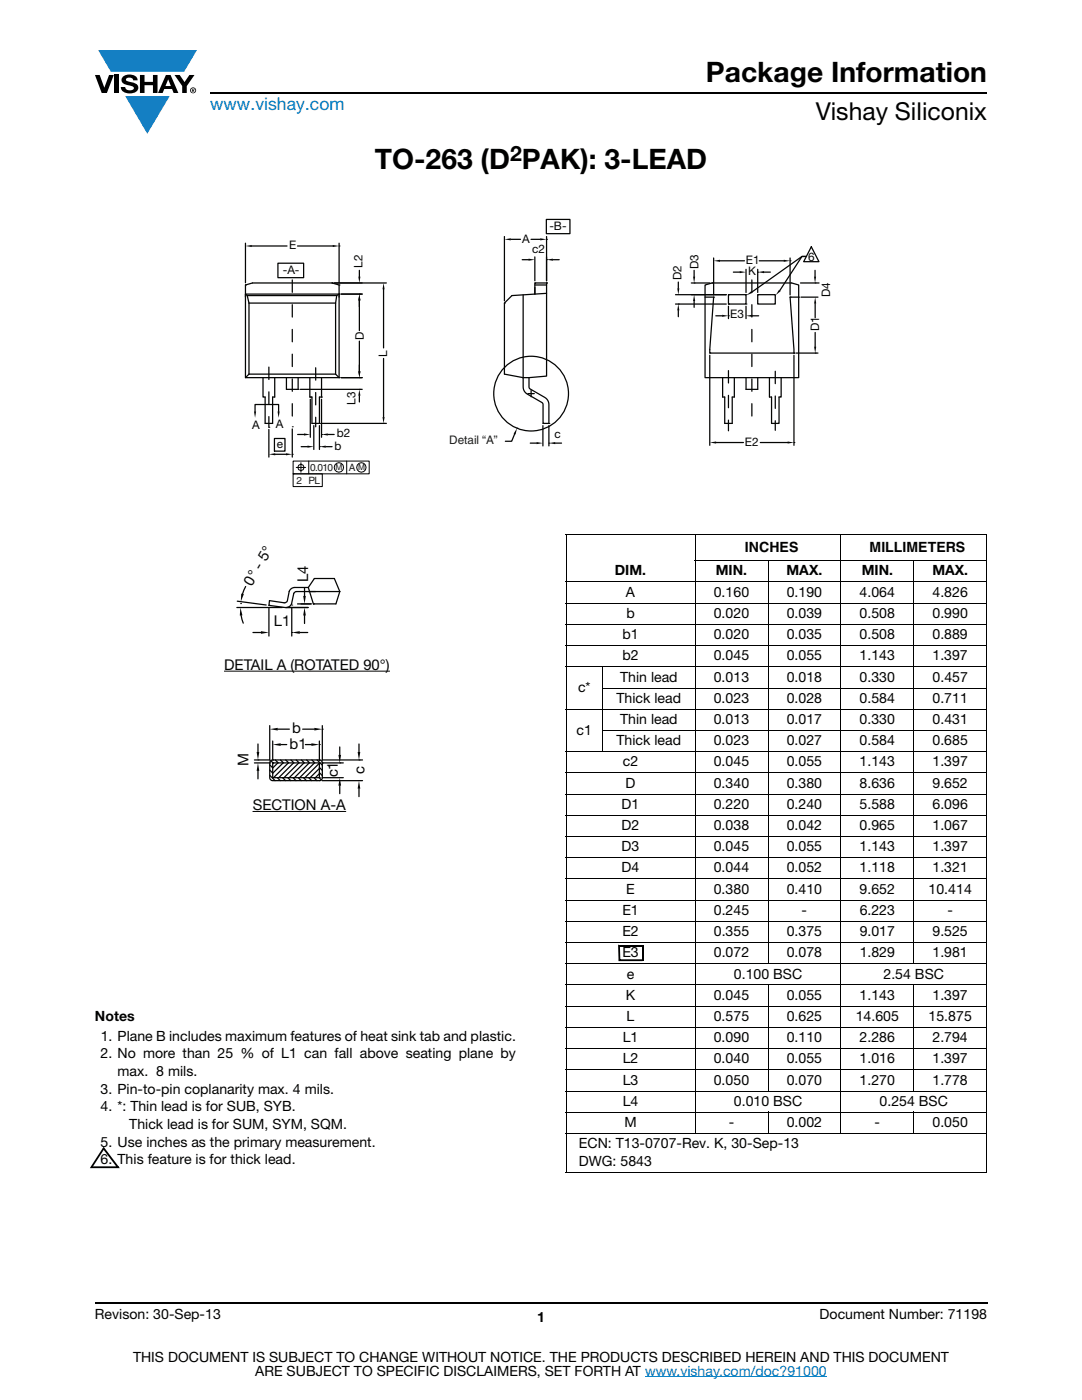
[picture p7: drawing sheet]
<svg xmlns="http://www.w3.org/2000/svg" width="216mm" height="279mm" viewBox="0 0 216 279" stroke-linecap="round" stroke-linejoin="round" font-family="sans-serif">
<g fill="#147fc3">
<path d="M19.6 10h19.7l-2.6 4.3h-1.1h-13.5z"/>
<path d="M25 19.2h8.9l-4.5 7.5z"/>
</g>
<g fill="#000">
<path d="M18.9 15h1l.9 2.5 1-2.5h.9l-1.4 3.6h-1zM22.9 15h.9v3.6h-.9zM24.6 15.3a2.1 2.1 0 0 1 2.8 .3l.1 .4h-.9a.79 .79 0 0 0-.7-.5 .79 .79 0 0 0-.8 .4l.3 .3 1 .2a1.08 1.08 0 0 1 1.2 1 1.08 1.08 0 0 1-1.1 1.2 1.73 1.73 0 0 1-2.4-1.2h.9a.96 .96 0 0 0 .8 .6 .96 .96 0 0 0 .9-.4 1.31 1.31 0 0 0-1.2-.6 1.03 1.03 0 0 1-1.1-.6 1.03 1.03 0 0 1 .2-1.1zM27.9 15h.9v1.3h1.7v-1.3h.9v3.6h-.9v-1.6h-1.7v1.6h-.9zM34.8 15h1.1l.9 1.4 1-1.4h1l-1.5 2.2v1.4h-.9v-1.4z"/>
<path d="M33.6 15.9l.5 1.3h-1.1zM33.1 15l-1.6 3.6h1l.3-.8h1.5l.3 .8h1l-1.6-3.6z"/>
<path d="M38.4 17.8h.2v.2h-.2zM38.3 17.7v.7h.1v-.3l.4 .3-.2-.3 .2-.2-.1-.2z"/>
<path d="M38.1 18a.46 .46 0 0 1 .9 0 .46 .46 0 0 1-.9 0zM37.9 18a.6 .6 0 0 0 1.2 0 .6 .6 0 0 0-1.2 0z"/>
</g>
<path d="M42 18.6h155M18.9 260h178.1" fill="none" stroke="#000" stroke-width=".36"/>
<path d="M128.7 274.8h36.3" fill="none" stroke="#007ec4" stroke-width=".2"/>
<path d="M48.9 43.7h117.3v56.5h-117.3z" fill="#fff"/>
<g fill="none" stroke="#040503" stroke-width=".25">
<path d="M49 58.7h18.7v16.7h-18.7zM49 58.7l.3 .3 .4 1.5M49.3 59h17.9M55.5 52.5h5.1v2.9h-5.1zM67.7 58.7l-.5 .3-.2 1.5M104.4 58.8v16.6M106.7 57.3v1.4v-2.2h2.4v18.6l-3.5 .3 .1 2.1 3.2 2 .5 .7 .1 4.3h-1.1l-.1-3.9-3.5-2.3-.4-.8v-2.1l-3.7-.7v-14.2l1.4-1.5 7-.5M106.7 56.9h2.4M109 43.8h4.7v2.8h-4.7zM142.1 56.5l-1.4 .4v18.5h18.7v-18.5l-1.4-.4M159.8 59.3h3.4M49.7 74.7l-.7 .7"/>
<path d="M49.7 60.5h17.3M49.7 74.7h17.3l.7 .7M49.7 60.5v14.2M57.2 77.7h2.3M67 60.5v14.2M148.9 77.7h2.3M158.9 70.5h4.3M162.7 60.6v2.8M162.7 66.4v2.8"/>
<circle cx="106" cy="78.6" r="7.5"/>
</g>
<g fill="#040503">
<path d="M162.7 59.3l.2 1.3h-.5z"/>
<path d="M162.4 69.2h.5l-.2 1.3z"/>
</g>
<path d="M159.4 59.3h.1M158.4 70.5h.1M162.7 70.5h.1" fill="none" stroke="#040503" stroke-width=".2"/>
<g fill="#040503">
<path d="M50.7 82.1h.4l-.2 1.3z"/>
<path d="M55.4 82.1h.4l-.2 1.3z"/>
</g>
<path d="M50.9 82.1v-1.4h4.7v1.4M53.6 85.7v5.5M54.9 90.7h2.2M58.3 85.6v5.6" fill="none" stroke="#040503" stroke-width=".25"/>
<g fill="#040503">
<path d="M53.6 90.7l1.3-.2v.4z"/>
<path d="M57.1 90.5l1.2 .2-1.2 .2z"/>
</g>
<path d="M61.9 79.7v7.6M64.2 79.7v7.6M54.8 87.5h2.1v2.5h-2.1zM59.4 86.7h1.3M65.4 86.7h1.3" fill="none" stroke="#040503" stroke-width=".25"/>
<path d="M53.7 85.3h.1M58.3 85.2h.1M58.3 90.7h.1" fill="none" stroke="#040503" stroke-width=".2"/>
<g fill="#040503">
<path d="M60.7 86.5l1.2 .2-1.2 .2z"/>
<path d="M64.2 86.7l1.2-.2v.4z"/>
</g>
<path d="M61.9 79.2h.1M64.2 79.2h.1M64.2 86.7h.1" fill="none" stroke="#040503" stroke-width=".2"/>
<path d="M60.1 89.1h1.3M62.6 84.9v4.8M63.7 84.9v4.8M65 89.1h1.3" fill="none" stroke="#040503" stroke-width=".25"/>
<g fill="#040503">
<path d="M61.4 88.9l1.2 .2-1.2 .3z"/>
<path d="M63.7 89.1l1.3-.2v.5z"/>
</g>
<path d="M62.6 84.5h.1M63.7 84.5h.1M63.7 89.1h.1" fill="none" stroke="#040503" stroke-width=".2"/>
<path d="M49 48.5v7.9M50.2 49.1h7.1M59.4 49.1h7M67.7 48.5v7.9" fill="none" stroke="#040503" stroke-width=".25"/>
<g fill="#040503">
<path d="M49 49.1l1.2-.2v.4z"/>
<path d="M66.4 48.9l1.3 .2-1.3 .2z"/>
</g>
<path d="M49 56.9h.1M67.7 56.9h.1M67.7 49.1h.1" fill="none" stroke="#040503" stroke-width=".2"/>
<path d="M100.7 47.2v12.8M101.9 47.8h2M106 47.8h1.8M109.1 47.2v8.8" fill="none" stroke="#040503" stroke-width=".25"/>
<g fill="#040503">
<path d="M100.7 47.8l1.2-.2v.4z"/>
<path d="M107.8 47.6l1.3 .2-1.3 .2z"/>
</g>
<path d="M109.1 56.5h.1M109.1 47.8h.1M100.7 60.5h.1" fill="none" stroke="#040503" stroke-width=".2"/>
<path d="M104.2 51.8h1.3M106.7 51.3v4.7M109.1 51.3v4.7M110.3 51.8h1.3" fill="none" stroke="#040503" stroke-width=".25"/>
<g fill="#040503">
<path d="M105.5 51.6l1.2 .2-1.2 .2z"/>
<path d="M109.1 51.8l1.2-.2v.4z"/>
</g>
<path d="M106.7 56.5h.1M109.1 56.5h.1M109.1 51.8h.1" fill="none" stroke="#040503" stroke-width=".2"/>
<path d="M105.8 88.4h1.3M108.3 84.9v4.1M109.5 84.9v4.1M110.8 88.4h1.2" fill="none" stroke="#040503" stroke-width=".25"/>
<g fill="#040503">
<path d="M107.1 88.2l1.2 .2-1.2 .2z"/>
<path d="M109.5 88.4l1.3-.2v.4z"/>
</g>
<path d="M108.3 84.5h.1M109.5 84.5h.1M109.5 88.4h.1" fill="none" stroke="#040503" stroke-width=".2"/>
<path d="M66.7 56.5h5.6M68.1 58.7h4.2M71.7 54v1.2M71.7 60v1.2" fill="none" stroke="#040503" stroke-width=".25"/>
<g fill="#040503">
<path d="M71.5 55.2h.4l-.2 1.3z"/>
<path d="M71.7 58.7l.2 1.3h-.4z"/>
</g>
<path d="M66.3 56.5h.1M67.7 58.7h.1M71.7 58.7h.1" fill="none" stroke="#040503" stroke-width=".2"/>
<path d="M68.1 58.7h4.2M71.7 60v6M68.1 75.4h4.2M71.7 68.1v6" fill="none" stroke="#040503" stroke-width=".25"/>
<g fill="#040503">
<path d="M71.7 58.7l.2 1.3h-.4z"/>
<path d="M71.5 74.1h.4l-.2 1.3z"/>
</g>
<path d="M67.7 58.7h.1M67.7 75.4h.1M71.7 75.4h.1" fill="none" stroke="#040503" stroke-width=".2"/>
<path d="M59.9 77.7h12.4M68.1 75.4h4.2M71.7 72.8v1.3M71.7 79v1.2" fill="none" stroke="#040503" stroke-width=".25"/>
<g fill="#040503">
<path d="M71.5 74.1h.4l-.2 1.3z"/>
<path d="M71.7 77.7l.2 1.3h-.4z"/>
</g>
<path d="M59.5 77.7h.1M67.7 75.4h.1M71.7 77.7h.1" fill="none" stroke="#040503" stroke-width=".2"/>
<path d="M66.7 56.5h10.4M76.5 57.7v11.7M76.5 71.5v11.7M64.2 84.5h12.9" fill="none" stroke="#040503" stroke-width=".25"/>
<g fill="#040503">
<path d="M76.5 56.5l.2 1.2h-.4z"/>
<path d="M76.3 83.2h.4l-.2 1.3z"/>
</g>
<path d="M66.3 56.5h.1M63.7 84.5h.1M76.5 84.5h.1" fill="none" stroke="#040503" stroke-width=".2"/>
<path d="M102.7 86.6l-.6 1.5h-1.3" fill="none" stroke="#040503" stroke-width=".25"/>
<path d="M103.2 85.5l-.3 1.2-.4-.1z" fill="#040503"/>
<g fill="none" stroke="#040503" stroke-width=".25">
<path d="M49 59.3v-2.4l1.4-.4h15.9l1.4 .4v2.4M140.7 59.3h1.7l-.8 11.2h16.8l-.7-11.2h1.7M142.1 56.5h15.9M142.4 51.5v7.4M143.7 52h4.9M151.5 52h4.9M157.7 51.5v7.4M54.8 75.4v3.8h-.4v5.3h-1.5v-5.3h-.4v-3.8M57.2 75.4v2.3M59.5 75.4v2.3M61.8 75.4v3.8h.4v5.3h1.5v-5.3h.5v-3.8M104.4 75.4h1.2"/>
<path d="M105.3 78.6h1.3M106 77.9v1.3M144.2 75.4v3.8h.4v5.3h1.5v-5.3h.4v-3.8M148.9 75.4v2.3M151.2 75.4v2.3M153.5 75.4v3.8h.5v5.3h1.4v-5.3h.5v-3.8"/>
</g>
<path d="M106 78.6h.1M103.2 85.5h.1" fill="none" stroke="#040503" stroke-width=".2"/>
<path d="M58.3 55.9v29.3M150 55.9v29.3M53.7 73.3v12M63 73.4v11.8M145.4 74v12M154.7 74.1v11.8" fill="none" stroke="#040503" stroke-width=".25" stroke-dasharray="2.5 2.5"/>
<g fill="#040503">
<path d="M142.4 52.1l1.3-.3v.5z"/>
<path d="M156.4 51.8l1.3 .3-1.3 .2z"/>
</g>
<path d="M142.4 59.3h.1M157.7 59.3h.1M157.7 52.1h.1" fill="none" stroke="#040503" stroke-width=".2"/>
<path d="M141.6 70.9v18M158.4 70.9v18M142.9 88.3h5.4M151.7 88.3h5.5" fill="none" stroke="#040503" stroke-width=".25"/>
<g fill="#040503">
<path d="M141.6 88.3l1.3-.2v.4z"/>
<path d="M157.2 88.1l1.2 .2-1.2 .2z"/>
</g>
<path d="M141.6 70.5h.1M158.4 70.5h.1M158.4 88.3h.1" fill="none" stroke="#040503" stroke-width=".2"/>
<path d="M145.4 58.8h3.5v1.9h-3.5zM146.3 54.3h1.3M148.9 53.7v4.7M151.2 53.7v4.7M151.2 58.8h3.5v1.9h-3.5zM152.5 54.3h1.2" fill="none" stroke="#040503" stroke-width=".25"/>
<g fill="#040503">
<path d="M147.6 54.1l1.3 .2-1.3 .2z"/>
<path d="M151.2 54.3l1.3-.2v.4z"/>
</g>
<path d="M148.9 58.8h.1M151.2 58.8h.1M151.2 54.3h.1" fill="none" stroke="#040503" stroke-width=".2"/>
<path d="M142.8 63h1.3M145.4 61.1v2.5M148.9 61.1v2.5M150.1 63h1.3" fill="none" stroke="#040503" stroke-width=".25"/>
<g fill="#040503">
<path d="M148.9 63l1.2-.2v.4z"/>
<path d="M144.1 62.8l1.3 .2-1.3 .2z"/>
</g>
<path d="M145.4 60.7h.1M145.4 63h.1M148.9 60.7h.1" fill="none" stroke="#040503" stroke-width=".2"/>
<path d="M134.8 58.8h10.1M135.4 56.3v1.3M134.8 60.7h10.1M135.4 61.9v1.3" fill="none" stroke="#040503" stroke-width=".25"/>
<g fill="#040503">
<path d="M135.3 60.7l.3 1.2h-.5z"/>
<path d="M135.1 57.5h.5l-.3 1.3z"/>
</g>
<path d="M145.4 58.8h.1M135.3 60.7h.1M145.4 60.7h.1" fill="none" stroke="#040503" stroke-width=".2"/>
<path d="M137.9 58.8h7M137.9 56.5h3.7M138.5 54v1.2M138.5 60.1v1.2" fill="none" stroke="#040503" stroke-width=".25"/>
<g fill="#040503">
<path d="M138.5 58.8l.2 1.3h-.4z"/>
<path d="M138.3 55.2h.4l-.2 1.3z"/>
</g>
<path d="M138.5 56.5h.1M142.1 56.5h.1M145.4 58.8h.1" fill="none" stroke="#040503" stroke-width=".2"/>
<path d="M159.7 56.5h3.7M162.6 54v1.2" fill="none" stroke="#040503" stroke-width=".25"/>
<path d="M162.4 55.2h.4l-.2 1.3z" fill="#040503"/>
<path d="M162.6 56.5h.1" fill="none" stroke="#040503" stroke-width=".2"/>
<path d="M148.9 58.9l1-.8 .2 .4z" fill="#040503"/>
<path d="M160.8 51.2h-.8l-10 7.1" fill="none" stroke="#040503" stroke-width=".25"/>
<path d="M155.5 57.8l.3 .3-1 .8z" fill="#040503"/>
<path d="M160.8 51.2h-.8l-4.4 6.8M161.9 49.3l1.5 2.9h-3z" fill="none" stroke="#040503" stroke-width=".25"/>
<g fill="none" stroke="#000" stroke-width=".2">
<path d="M58.5 92h15.2v2.6h-15.2zM58.5 94.6h.1M58.5 94.6h5.8v2.5h-5.8zM59.1 93.3h1.9M60 92.3v1.9M61.6 92v2.6M69.2 92v2.6"/>
<circle cx="60" cy="93.3" r=".63"/>
<circle cx="67.6" cy="93.3" r=".94"/>
<circle cx="72.1" cy="93.3" r=".94"/>
</g>
<path d="M44.7 108.5h33v53.8h-33z" fill="#fff"/>
<g fill="none" stroke="#040503" stroke-width=".25">
<path d="M61.5 117.2h-2.7a1.18 1.18 0 0 0-1.1 .8l-.4 1.9-.3 .4-3.2-.4-.1 .9 3.2 .4a1.18 1.18 0 0 0 1.3-.7l.4-2 .3-.4h8.9M61.5 117.2l1.2-1.7h4l1.1 2.6M61.5 117.2l1 3.3h4.5l.8-2.4M50.5 126.2h1.6M53.7 121.4v5.5M57.3 121.2h4.2M58.2 121.3v5.6M59.4 120.5h2.8M59.8 126.2h1.6M53.8 154.7l1.1 1.1M53.8 152.6l.6 .6M53.8 153.7l.6 .6"/>
<path d="M54 151.8l.5 .5M54.1 151.8l9.7-.1 .5 .5v3.1l-.2 .4-.4 .1h-9.4l-.4-.3-.1-.3v-2.9zM54.4 152.3h9.3v2.9h-9.3zM54.9 151.7l.6 .6M55.3 155.2l.6 .6M55.4 152.3l-1 1M56 151.7l.6 .6M56.4 155.2l.6 .6M56.5 152.3l-2.1 2M57 151.7l.6 .6M57.4 155.2l.6 .6M57.5 152.3l-2.9 2.9"/>
<path d="M58.1 151.7l.5 .6M58.5 155.2l.6 .6M58.6 152.3l-3 2.9M59.1 151.7l.6 .6M59.5 155.2l.6 .6M59.6 152.3l-2.9 2.9M60.1 151.7l.6 .6M60.6 155.2l.5 .6M60.7 152.3l-3 2.9M61.2 151.7l.6 .6M61.6 155.2l.6 .6M61.7 152.3l-2.9 2.9"/>
<path d="M62.2 151.7l.6 .6M62.6 155.2l.6 .6M62.7 152.3l-2.9 2.9M63.3 151.7l1 1M63.7 155.2l.4 .4M63.7 154.2l.6 .6M63.7 153.2l.6 .5M63.7 154.4l-.8 .8M63.7 153.4l-1.8 1.8M63.7 152.3l-2.9 2.9"/>
</g>
<path d="M44.7 133.9h33.1zM56.9 121.2h.1M60.4 121.2h.1M62.5 120.5h.1M50.5 161.9h18.5z" fill="none" stroke="#040503" stroke-width=".2"/>
<g fill="#040503">
<path d="M52.1 126l1.6 .2-1.6 .3z"/>
<path d="M58.2 126.2l1.6-.2v.5z"/>
</g>
<path d="M53.7 120.8h.1M58.2 120.8h.1M58.2 126.2h.1" fill="none" stroke="#040503" stroke-width=".2"/>
<path d="M60.8 117.3v1.6M57.1 121.2h4.4M60.1 120.5h1.9M60.8 122.8v1.6" fill="none" stroke="#040503" stroke-width=".25"/>
<g fill="#040503">
<path d="M60.5 118.9h.5l-.2 1.6z"/>
<path d="M60.8 121.2l.2 1.6h-.5z"/>
</g>
<path d="M56.5 121.2h.1M60.8 121.2h.1M62.5 120.5h.1" fill="none" stroke="#040503" stroke-width=".2"/>
<path d="M47.3 120l5.8 .7M49 117l-.6 1.5M47.3 121.2h9M48.1 122.8l.4 1.6" fill="none" stroke="#040503" stroke-width=".25"/>
<g fill="#040503">
<path d="M48.1 118.5l.6 .1-.7 1.5z"/>
<path d="M48 121.2l.4 1.6-.6 .1z"/>
</g>
<path d="M48 120.5h.1M53.7 120.8h.1M56.9 121.2h.1" fill="none" stroke="#040503" stroke-width=".2"/>
<path d="M50.8 151.7h3M50.8 152.3h3.1M51.5 148.5v1.6M51.5 153.8v1.6" fill="none" stroke="#040503" stroke-width=".25"/>
<g fill="#040503">
<path d="M51.5 152.3l.2 1.5h-.5z"/>
<path d="M51.2 150.1h.5l-.2 1.6z"/>
</g>
<path d="M51.5 151.7h.1M54.4 151.7h.1M54.4 152.3h.1" fill="none" stroke="#040503" stroke-width=".2"/>
<path d="M64.3 155.2h4.2M64.3 152.3h4.2M67.8 149.1v1.6M67.8 156.8v1.6" fill="none" stroke="#040503" stroke-width=".25"/>
<g fill="#040503">
<path d="M67.8 155.2l.3 1.6h-.6z"/>
<path d="M67.5 150.7h.6l-.3 1.6z"/>
</g>
<path d="M63.7 155.2h.1M63.7 152.3h.1M67.8 152.3h.1" fill="none" stroke="#040503" stroke-width=".2"/>
<path d="M64.3 151.7h8M64.3 155.8h8M71.6 148.5v1.6M71.6 157.4v1.6" fill="none" stroke="#040503" stroke-width=".25"/>
<g fill="#040503">
<path d="M71.6 155.8l.3 1.6h-.5z"/>
<path d="M71.4 150.1h.5l-.3 1.6z"/>
</g>
<path d="M63.7 151.7h.1M63.7 155.8h.1M71.6 151.7h.1" fill="none" stroke="#040503" stroke-width=".2"/>
<path d="M54.4 147.9v3.8M56 148.6h1.2M60.9 148.6h1.2M63.7 147.9v3.9" fill="none" stroke="#040503" stroke-width=".25"/>
<g fill="#040503">
<path d="M54.4 148.6l1.6-.3v.6z"/>
<path d="M62.1 148.3l1.6 .3-1.6 .3z"/>
</g>
<path d="M54.4 152.3h.1M63.7 152.3h.1M63.7 148.6h.1" fill="none" stroke="#040503" stroke-width=".2"/>
<path d="M53.8 144.8v6.9M55.4 145.5h2.3M60.4 145.5h2.3M64.3 144.8v6.9" fill="none" stroke="#040503" stroke-width=".25"/>
<g fill="#040503">
<path d="M53.8 145.5l1.6-.2v.5z"/>
<path d="M62.7 145.3l1.6 .2-1.6 .3z"/>
</g>
<path d="M53.8 152.3h.1M64.3 152.3h.1M64.3 145.5h.1" fill="none" stroke="#040503" stroke-width=".2"/>
<g fill="none" stroke="#000" stroke-width=".2">
<path d="M112.9 106.7h84.1M112.9 116.1h84.1M112.9 106.8v9.3M112.9 116.2v117.7M138.6 111.9h58.4M138.7 106.6v119.7M153.2 111.8v80.6M167.8 106.6v119.7M182.3 111.8v80.6M196.9 106.8v9.3M196.9 116.2v117.7M112.9 120.4h84.1"/>
<path d="M112.9 124.6h84.1M112.9 128.8h84.1M112.9 133.1h84.1M120.2 137.3h76.8M120.3 133v17.1M112.9 141.5h84.1M112.9 150h84.1M112.9 154.2h84.1M112.9 158.5h84.1M120.2 145.8h76.8M112.9 162.7h84.1M112.9 166.9h84.1"/>
<path d="M112.9 171.2h84.1M112.9 175.4h84.1M112.9 179.6h84.1M112.9 183.9h84.1M112.9 188.1h84.1M112.9 192.3h84.1M112.9 196.6h84.1M153.2 196.5v21.3M182.3 196.5v21.3M112.9 200.8h84.1M112.9 205h84.1M112.9 209.3h84.1"/>
<path d="M112.9 213.5h84.1M112.9 217.7h84.1M112.9 222h84.1M112.9 226.2h84.1M112.9 234h84.1M153.2 221.9v4.4M182.3 221.9v4.4"/>
</g>
<path d="M123.3 188.6l.4 .1 .1 2.9h-.4l.2-.1h4.6v.3h-4.8zM20.7 228.9l3.2 4.2h-5.7v-.3h5.5l-.3 .2-2.9-3.7zM20.5 229.1l.3 .2-2.4 3.7-.5 .1z" fill="#000"/>
<path d="M123.5 188.7h4.9M128.2 188.7v3.1" fill="none" stroke="#000" stroke-width=".36"/>
<g font-size="5.6">
<text x="140.9" y="16.4">Package Information</text>
<text x="74.8" y="33.8">TO-263 (D PAK): 3-LEAD</text>
</g>
<text font-size="4.9" x="162.8" y="24">Vishay Siliconix</text>
<text font-size="4.2" x="101.8" y="32.1">2</text>
<text font-size="3.5" fill="#007ec4" x="42" y="21.9">www.vishay.com</text>
<g font-size="3" fill="#040503">
<text x="50.3" y="117.1" transform="rotate(-60 50.3 117.1)">0° - 5°</text>
<text x="61.5" y="116.2" transform="rotate(-90 61.5 116.2)">L4</text>
<text x="54.7" y="125">L1</text>
<text x="44.7" y="133.6">DETAIL A (ROTATED 90°)</text>
<text x="57.8" y="149.4">b1</text>
<text x="58.3" y="146.3">b</text>
<text x="49.6" y="152.9" transform="rotate(-90 49.6 152.9)">M</text>
<text x="67.4" y="155.1" transform="rotate(-90 67.4 155.1)">c1</text>
<text x="72.7" y="154.5" transform="rotate(-90 72.7 154.5)">c</text>
<text x="50.5" y="161.6">SECTION A-A</text>
</g>
<g font-size="2.8">
<text x="148.7" y="110.2">INCHES</text>
<text x="173.5" y="110.2">MILLIMETERS</text>
<text x="122.7" y="114.9">DIM.</text>
<text x="124.9" y="119.1">A</text>
<text x="142.4" y="119.1">0.160</text>
<text x="142.8" y="114.9">MIN.</text>
<text x="156.9" y="114.9">MAX.</text>
<text x="157" y="119.1">0.190</text>
<text x="171.5" y="119.1">4.064</text>
<text x="171.9" y="114.9">MIN.</text>
<text x="186" y="114.9">MAX.</text>
<text x="186.1" y="119.1">4.826</text>
<text x="125" y="123.3">b</text>
<text x="142.4" y="123.3">0.020</text>
<text x="157" y="123.3">0.039</text>
<text x="171.5" y="123.3">0.508</text>
<text x="186.1" y="123.3">0.990</text>
<text x="124.2" y="127.6">b1</text>
<text x="124.2" y="131.8">b2</text>
<text x="142.4" y="127.6">0.020</text>
<text x="142.4" y="131.8">0.045</text>
<text x="157" y="127.6">0.035</text>
<text x="157" y="131.8">0.055</text>
<text x="171.5" y="127.6">0.508</text>
<text x="171.5" y="131.8">1.143</text>
<text x="186.1" y="127.6">0.889</text>
<text x="186.1" y="131.8">1.397</text>
<text x="123.7" y="136">Thin lead</text>
<text x="142.4" y="136">0.013</text>
<text x="157" y="136">0.018</text>
<text x="171.5" y="136">0.330</text>
<text x="186.1" y="136">0.457</text>
<text x="115.4" y="138.1">c*</text>
<text x="123" y="140.3">Thick lead</text>
<text x="142.4" y="140.3">0.023</text>
<text x="157" y="140.3">0.028</text>
<text x="171.5" y="140.3">0.584</text>
<text x="186.1" y="140.3">0.711</text>
<text x="115.1" y="146.6">c1</text>
<text x="123" y="148.7">Thick lead</text>
<text x="123.7" y="144.5">Thin lead</text>
<text x="142.4" y="148.7">0.023</text>
<text x="142.4" y="144.5">0.013</text>
<text x="157" y="148.7">0.027</text>
<text x="157" y="144.5">0.017</text>
<text x="171.5" y="148.7">0.584</text>
<text x="171.5" y="144.5">0.330</text>
<text x="186.1" y="148.7">0.685</text>
<text x="186.1" y="144.5">0.431</text>
<text x="124.3" y="153">c2</text>
<text x="142.4" y="153">0.045</text>
<text x="157" y="153">0.055</text>
<text x="171.5" y="153">1.143</text>
<text x="186.1" y="153">1.397</text>
<text x="124" y="161.4">D1</text>
<text x="124.8" y="157.2">D</text>
<text x="142.4" y="161.4">0.220</text>
<text x="142.4" y="157.2">0.340</text>
<text x="157" y="161.4">0.240</text>
<text x="157" y="157.2">0.380</text>
<text x="171.5" y="161.4">5.588</text>
<text x="171.5" y="157.2">8.636</text>
<text x="186.1" y="157.2">9.652</text>
<text x="186.1" y="161.4">6.096</text>
<text x="124" y="165.7">D2</text>
<text x="142.4" y="165.7">0.038</text>
<text x="157" y="165.7">0.042</text>
<text x="171.5" y="165.7">0.965</text>
<text x="186.1" y="165.7">1.067</text>
<text x="124" y="169.9">D3</text>
<text x="142.4" y="169.9">0.045</text>
<text x="157" y="169.9">0.055</text>
<text x="171.5" y="169.9">1.143</text>
<text x="186.1" y="169.9">1.397</text>
<text x="124" y="174.1">D4</text>
<text x="125" y="178.4">E</text>
<text x="142.4" y="174.1">0.044</text>
<text x="142.4" y="178.4">0.380</text>
<text x="157" y="174.1">0.052</text>
<text x="157" y="178.4">0.410</text>
<text x="171.5" y="174.1">1.118</text>
<text x="171.5" y="178.4">9.652</text>
<text x="185.3" y="178.4">10.414</text>
<text x="186.1" y="174.1">1.321</text>
<text x="124.2" y="182.6">E1</text>
<text x="142.4" y="182.6">0.245</text>
<text x="160" y="182.6">-</text>
<text x="171.5" y="182.6">6.223</text>
<text x="189.1" y="182.6">-</text>
<text x="124.2" y="186.8">E2</text>
<text x="124.2" y="191.1">E3</text>
<text x="142.4" y="186.8">0.355</text>
<text x="142.4" y="191.1">0.072</text>
<text x="157" y="186.8">0.375</text>
<text x="157" y="191.1">0.078</text>
<text x="171.5" y="186.8">9.017</text>
<text x="171.5" y="191.1">1.829</text>
<text x="186.1" y="186.8">9.525</text>
<text x="186.1" y="191.1">1.981</text>
<text x="125.1" y="195.3">e</text>
<text x="146.4" y="195.3">0.100 BSC</text>
<text x="176.3" y="195.3">2.54 BSC</text>
<text x="18.9" y="203.8">Notes</text>
<text x="124.9" y="199.5">K</text>
<text x="125" y="203.8">L</text>
<text x="142.4" y="203.8">0.575</text>
<text x="142.4" y="199.5">0.045</text>
<text x="157" y="203.8">0.625</text>
<text x="157" y="199.5">0.055</text>
<text x="170.7" y="203.8">14.605</text>
<text x="171.5" y="199.5">1.143</text>
<text x="185.3" y="203.8">15.875</text>
<text x="186.1" y="199.5">1.397</text>
<text x="20.1" y="207.7">1. Plane B includes maximum features of heat sink tab and plastic.</text>
<text x="124.2" y="208">L1</text>
<text x="142.4" y="208">0.090</text>
<text x="157" y="208">0.110</text>
<text x="171.5" y="208">2.286</text>
<text x="186.1" y="208">2.794</text>
<text x="20.1" y="211.2">2. No more than 25 % of L1 can fall above seating plane by</text>
<text x="23.4" y="214.8">max. 8 mils.</text>
<text x="124.2" y="212.2">L2</text>
<text x="142.4" y="212.2">0.040</text>
<text x="157" y="212.2">0.055</text>
<text x="171.5" y="212.2">1.016</text>
<text x="186.1" y="212.2">1.397</text>
<text x="20.1" y="218.3">3. Pin-to-pin coplanarity max. 4 mils.</text>
<text x="20.1" y="221.8">4. *: Thin lead is for SUB, SYB.</text>
<text x="124.2" y="216.5">L3</text>
<text x="124.2" y="220.7">L4</text>
<text x="142.4" y="216.5">0.050</text>
<text x="146.4" y="220.7">0.010 BSC</text>
<text x="157" y="216.5">0.070</text>
<text x="171.5" y="216.5">1.270</text>
<text x="175.5" y="220.7">0.254 BSC</text>
<text x="186.1" y="216.5">1.778</text>
<text x="25.8" y="225.3">Thick lead is for SUM, SYM, SQM.</text>
<text x="124.6" y="224.9">M</text>
<text x="145.4" y="224.9">-</text>
<text x="157" y="224.9">0.002</text>
<text x="174.5" y="224.9">-</text>
<text x="186.1" y="224.9">0.050</text>
<text x="20.1" y="228.9">5. Use inches as the primary measurement.</text>
<text x="20.1" y="232.4">6. This feature is for thick lead.</text>
<text x="115.5" y="229.2">ECN: T13-0707-Rev. K, 30-Sep-13</text>
<text x="115.5" y="232.7">DWG: 5843</text>
<text x="18.9" y="263.3">Revison: 30-Sep-13</text>
<text x="107.2" y="263.8">1</text>
<text x="163.6" y="263.3">Document Number: 71198</text>
<text x="26.5" y="271.7">THIS DOCUMENT IS SUBJECT TO CHANGE WITHOUT NOTICE. THE PRODUCTS DESCRIBED HEREIN AND THIS DOCUMENT</text>
<text x="50.9" y="274.6">ARE SUBJECT TO SPECIFIC DISCLAIMERS, SET FORTH AT www.vishay.com/doc?91000</text>
</g>
<g font-size="2.3" fill="#040503">
<text x="109.6" y="45.9">-B-</text>
<text x="57.7" y="49.7">E</text>
<text x="72.3" y="53.4" transform="rotate(-90 72.3 53.4)">L2</text>
<text x="104.2" y="48.5">A</text>
<text x="106.2" y="50.5">c2</text>
<text x="139.4" y="53.7" transform="rotate(-90 139.4 53.7)">D3</text>
<text x="148.8" y="52.7">E1</text>
<text x="161.2" y="52">6</text>
<text x="56.4" y="54.7">-A-</text>
<text x="136" y="55.9" transform="rotate(-90 136 55.9)">D2</text>
<text x="149.3" y="54.9">K</text>
<text x="165.7" y="59.3" transform="rotate(-90 165.7 59.3)">D4</text>
<text x="145.7" y="63.5">E3</text>
<text x="72.6" y="67.9" transform="rotate(-90 72.6 67.9)">D</text>
<text x="77.3" y="71.3" transform="rotate(-90 77.3 71.3)">L</text>
<text x="163.5" y="66.1" transform="rotate(-90 163.5 66.1)">D1</text>
<text x="71" y="80.8" transform="rotate(-90 71 80.8)">L3</text>
<text x="50.3" y="85.6">A</text>
<text x="55" y="85.4">A</text>
<text x="55.3" y="89.4">e</text>
<text x="66.7" y="89.8">b</text>
<text x="67.2" y="87.3">b2</text>
<text x="110.6" y="87.4">c</text>
<text x="148.6" y="89">E2</text>
</g>
<text font-size="2.3" fill="#201d1e" x="89.6" y="88.7">Detail “A”</text>
<g font-size="2" fill="#201d1e">
<text x="61.9" y="94">0.010</text>
<text x="69.6" y="94">A</text>
<text x="59.1" y="96.6">2 PL</text>
</g>
<g font-size="1.7" fill="#201d1e">
<text x="67" y="93.8">M</text>
<text x="71.4" y="93.8">M</text>
</g>
</svg>
